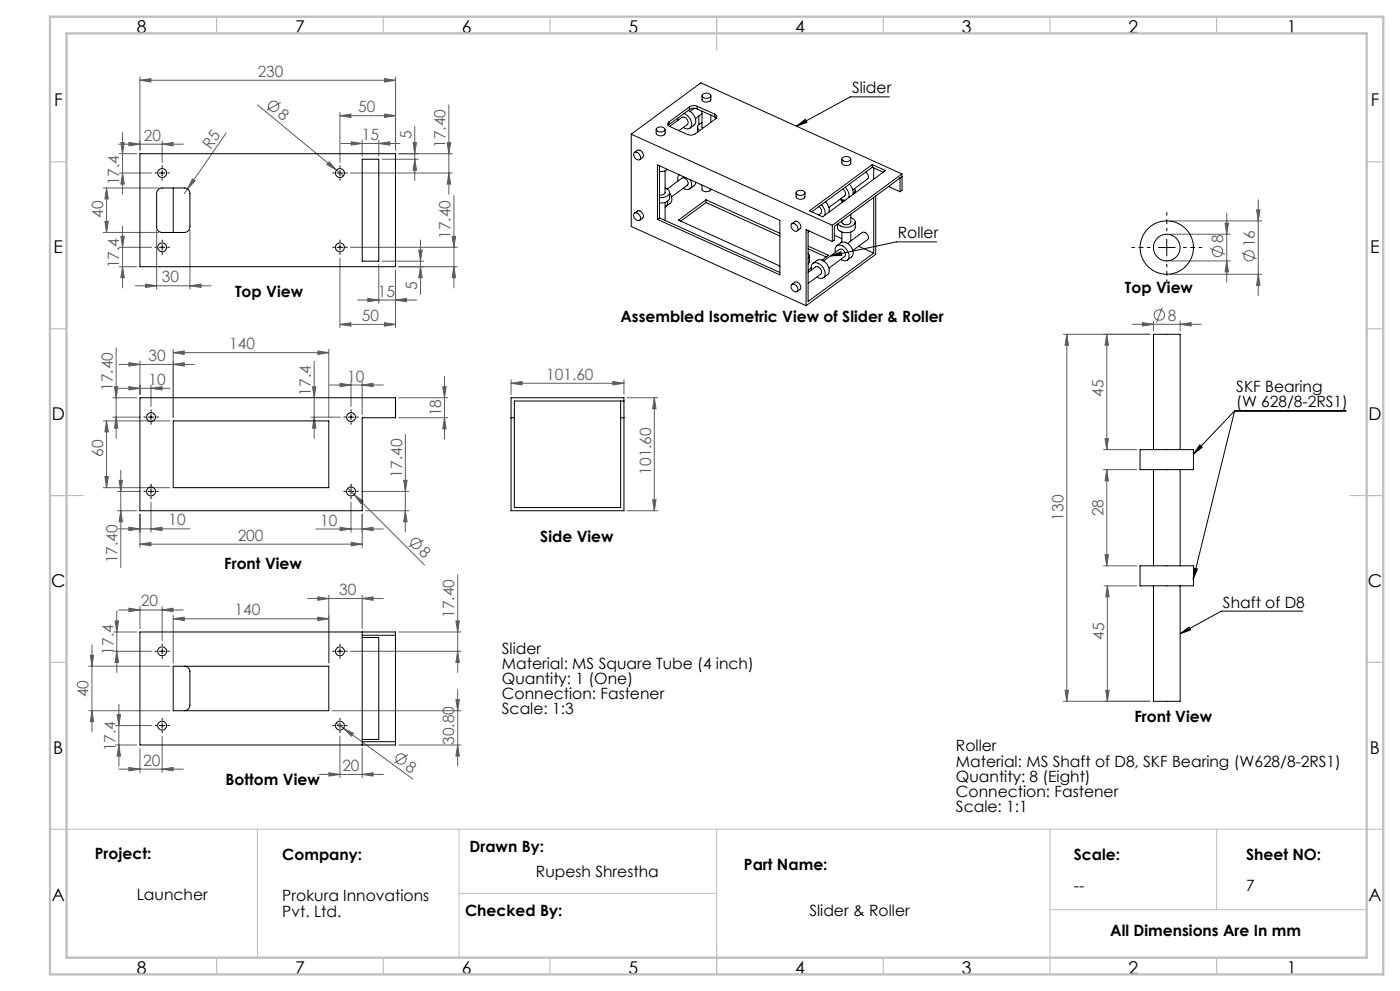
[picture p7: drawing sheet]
<svg xmlns="http://www.w3.org/2000/svg" width="420mm" height="297mm" viewBox="0 0 420 297" stroke-linecap="round" stroke-linejoin="round" font-family="sans-serif">
<g fill="none" stroke="#5d5d5d" stroke-width=".3">
<path d="M36.8 39.7v18.5M42 24.1l3.3-.5v1zM42 23.1v21.9M42 24.1h76.7M67.8 39.9l-12.5 18.1M77.3 31.4l25.7 21.3M84.2 30.7l-4.2 2.3M102 34.7l3.3-.5v1zM102 33.7v15M102 34.7h16.6M115.4 34.2l3.2 .5-3.2 .5zM115.4 23.6l3.3 .5-3.3 .5z"/>
<path d="M118.7 23.1l-.1 21.9M124.4 37.9v16.2M134.7 31.4v26.8M31 56.3h16.7M32 56.3l.5 3.3h-1zM32 56.3v13.4M35.6 43.2h19.4M35.8 46.1h5.2M35.8 51.9h9.7M36.3 42.8h1l-.5 3.3zM36.8 51.9l.5 3.3h-1zM38.7 42.7l3.3 .5-3.3 .5z"/>
<path d="M48.6 43.2l3.3-.5v1zM48.6 42.2v6.5M57.7 53.6l.9 .6-2.3 2.4zM98.7 48.5l2.3 2.5-2.9-1.7zM102.3 43h17.7M105.1 51.9h30.6M105.3 42.5l3.4 .5-3.4 .5zM108.7 42v4.7M113.6 43l3.3-.5v1zM113.6 42v4.7M114.7 47.7h10.7M119.7 46.1h16"/>
<path d="M123.9 42.8h1.1l-.6 3.3zM124.4 47.7l.6 3.3h-1.1zM134.2 42.8h1l-.5 3.3zM134.7 51.9l.5 3.3h-1zM136.2 58.7v27.6M377.5 59.9v28.6M31 69.7h16.7M31.5 66.4h1l-.5 3.3zM35.8 79.9h5.2M35.8 74.1h9.7M36.3 70.8h1l-.5 3.3zM36.8 67.8v18.5"/>
<path d="M36.8 79.9l.5 3.3h-1zM47 69v17.6M57 69v17.6M102 77.3v20.9M105.1 74.1h32.1M113.6 79.3v11.6M114.7 78.3h12.4M119.6 79.9h17.6M125.6 75h1l-.4 3.3zM126.2 79.9l.4 3.3h-1zM126.2 71.9v16.3M135.6 70.8h1.1l-.5 3.3z"/>
<path d="M136.2 79.9l.5 3.3h-1.1zM351 66.2h27.5M351 70.2h18M351 78.2h18M363 74.5l4.5 1.7M367.5 66.9h1l-.5 3.3zM368 78.2l.5 3.3h-1zM368 63.8v20.8M372.5 75.8l4.4 1.7M377 62.9h1l-.5 3.3zM40.6 85.7h22.7M43.7 85.1l3.3 .6-3.3 .4z"/>
<path d="M57 85.7l3.3-.6v1zM102 97.2l3.3-.5v1.1zM102 97.2h16.6M107.3 89.9h17.7M110.3 89.4l3.3 .5-3.3 .5zM115.4 96.7l3.2 .5-3.2 .6zM118.6 89.9l3.4-.5v1zM118.6 80.9v17.3M339.7 97.2h20.7M342.7 96.7l3.3 .5-3.3 .5zM346 96.2v3M348.7 92.2l-1.8 4.4"/>
<path d="M351 82.2h27.5M354 97.2l3.3-.5v1zM354 96.2v3M377.5 82.2l.5 3.3h-1zM33.8 119.2h7.2M34.3 115.9h1l-.4 3.3zM34.9 104.2v27.2M35.6 109.2h22.7M35.6 116.4h15.4M38.7 108.7l3.3 .5-3.3 .5zM38.7 115.9l3.3 .5-3.3 .5zM42 108.2v10"/>
<path d="M45.3 116.4l3.3-.5v1zM45.3 115.4v6.4M52 109.2l3.3-.5v1zM52 105.7l3.3-.5v1zM52 104.7v20.5M52 105.7h46.6M93.8 115.9h1l-.5 3.3zM94.3 108.3v23.1M95.4 105.2l3.2 .5-3.2 .5zM98.6 104.7v20.5M99 115.4h16M102 114.9l3.3 .5-3.3 .5z"/>
<path d="M105.3 114.4v7.4M108.7 115.4l3.2-.5v1zM108.7 114.4v9.8M119.6 119.2h14.7M132.8 115.9h1l-.5 3.3zM133.3 112.9v18.6M153.3 114.9l3.3-.6v1.1zM153.3 113.8v4.4M153.3 114.9h33.9M183.9 114.3l3.3 .6-3.3 .5zM187.2 113.8v4.4M188.2 119.2h9.1"/>
<path d="M196.3 119.2l.5 3.3h-1zM196.3 119.2v33.9M320 100.2l.5 3.3h-1zM320 100.2v110M332 100.2l.5 3.3h-1zM332 100.2v34.6M345 100.2h-26M31 126.1h20M32 126.1l.5 3.3h-1zM32 126.1v20.1M33.8 125h8.4M34.9 125l.4 3.3h-1z"/>
<path d="M93.3 125h8.8M94.3 125l.5 3.3h-1zM119.6 125.2h14.7M121.6 130.2v29.2M133.3 125.2l.5 3.3h-1zM331 134.8h10M331.5 131.5h1l-.5 3.3zM31 146.2h20M31.5 142.8h1l-.5 3.4zM35.2 153.1h5.8M35.2 147.3h7M35.6 158.5h21.4"/>
<path d="M35.7 144h1l-.5 3.3zM36.2 140.9v29.3M36.2 153.1l.5 3.3h-1zM38.7 158l3.3 .5-3.3 .5zM42 154.1v10M45.3 158.5l3.3-.5v1zM45.3 150.5v9M94.7 158.5h20.3M102 158l3.3 .5-3.3 .5zM104.4 146.3l23 23.1M105.3 150.5v9M106.3 148.2l2.6 2-.7 .7z"/>
<path d="M108.5 147.3h14.1M108.7 158.5l3.2-.5v1zM108.7 154.1v10M109.6 153.1h13M121.1 144h1l-.5 3.3zM121.6 153.1l.5 3.3h-1zM188.2 153.1h9.1M195.8 149.8h1l-.5 3.3zM331 140.8h10M332 140.8l.5 3.3h-1zM332 140.8v28.8M42 163.1l3.3-.5v1z"/>
<path d="M42 163.1h66.7M92.3 179.4h22.7M95.4 178.9l3.2 .5-3.2 .5zM98.6 178.4v20.3M105.3 162.6l3.4 .5-3.4 .5zM108.7 179.4l3.2-.5v1zM108.7 178.4v10M127 161.9l-4.4 1.9M137.3 172.3v29.2M331 169.6h10M331.2 175.6h9.8M331.5 166.3h1l-.5 3.3z"/>
<path d="M332.2 175.6v34.6M332.2 175.6l.5 3.3h-1zM26.6 199.7h24.4M27.1 196.4h1l-.5 3.3zM27.6 193.3v26.1M34 189.4h7M34 195.2h11.5M34.5 186.1h1.1l-.6 3.3zM35 183.1v18.4M35 195.2l.6 3.3h-1.1zM35.6 182.8h19.4M38.7 182.3l3.3 .5-3.3 .5z"/>
<path d="M42 181.8v6.6M48.6 182.8l3.3-.5v1zM48.6 181.8v10.2M52 185.5l3.3-.5v1zM52 184.5v14.2M52 185.5h46.6M95.4 185l3.2 .5-3.2 .5zM105.1 195.2h33.2M119.6 189.4h18.7M136.8 186.1h1l-.5 3.3zM137.3 195.2l.5 3.3h-1zM26.6 213h24.4"/>
<path d="M27.6 213l.5 3.3h-1zM34.6 217.4h10.9M35.1 214.2h1.1l-.5 3.2zM35.7 211.1v18.5M99.7 213h38.6M100.9 216.7l2.1 1.6M103 218.3l3 1.5-.6 .8zM103 218.3l20.9 15.2M136.8 209.7h1l-.5 3.3zM137.3 206.7v22.9M319 210.2h26M319.5 206.9h1l-.5 3.3z"/>
<path d="M331.7 206.9h1l-.5 3.3zM34.6 223.3h6.4M35.6 230.5h19.4M35.7 223.3l.5 3.3h-1.1zM38.7 230l3.3 .5-3.3 .5zM42 224.3v7.2M48.6 230.5l3.3-.5v1zM48.6 220.6v10.9M95.6 232.1h19.4M98.7 231.6l3.3 .5-3.3 .5zM102 220.6v12.5M108.7 232.1l3.2-.5v1z"/>
<path d="M108.7 224.3v8.8M119.7 223.3h18.6M122.3 226.2l-4 2.5M137.3 223.3l.5 3.3h-1z"/>
<circle cx="82.1" cy="31.9" r="1.55"/>
<circle cx="365.3" cy="75.4" r="1.55"/>
<circle cx="374.7" cy="76.7" r="1.55"/>
<circle cx="347.8" cy="94.4" r="1.56"/>
<circle cx="124.8" cy="162.9" r="1.56"/>
<circle cx="120.3" cy="227.5" r="1.56"/>
</g>
<g fill="none" stroke="#000" stroke-width=".3">
<path d="M238.9 37.8l2.7-2 .5 .9zM266.8 29h-11.7l-16.2 8.8M47.8 51.9h1.7M48.6 51v1.7M101.1 51.9h1.7M102 51v1.7M47.8 74.1h1.7M48.6 73.3v1.7M101.1 74.1h1.7M102 73.3v1.7M249.2 76.7l3.1-1.2 .2 1zM281 72.5h-12.1l-19.7 4.2"/>
<path d="M347.5 74.2h5M350 71.7v5M44.5 125h1.6M45.3 124.2v1.6M104.5 125h1.7M105.3 124.2v1.6M359.9 133.3l.8 .8-2.7 2zM370.4 123.2h33.4M370.4 123.2l-12.4 12.9M370.4 123.2l-12.4 50.4M44.5 147.3h1.6M45.3 146.4v1.7"/>
<path d="M104.5 147.3h1.7M105.3 146.4v1.7M358.2 170.3l1 .2-1.2 3.1zM47.8 195.2h1.7M48.6 194.4v1.6M101.1 195.2h1.7M102 194.4v1.6M354 189.9l2.7-2 .5 .9zM390.8 183.2h-24.4l-12.4 6.7M47.8 217.4h1.7M48.6 216.6v1.7M101.1 217.4h1.7"/>
<path d="M102 216.6v1.7"/>
</g>
<g fill="none" stroke="#000" stroke-width=".3" stroke-dasharray="15.2 1.3 1.3 1.3">
<path d="M47 51.8h-.5M48.7 50.2v-.5M48.7 53.5v.5M50.3 51.8h.5M100.3 51.8h-.5M102 50.2v-.5M102 53.5v.5M103.7 51.8h.5M47 74.1h-.5M48.7 72.4v-.5M48.7 75.8v.5M50.3 74.1h.5"/>
<path d="M100.3 74.1h-.5M102 72.4v-.5M102 75.8v.5M103.7 74.1h.5M43.7 125h-.5M45.3 123.3v-.5M45.3 126.7v.5M47 125h.5M103.7 125h-.5M105.3 123.3v-.5M105.3 126.7v.5M107 125h.5"/>
<path d="M43.7 147.3h-.5M45.3 145.6v-.5M45.3 148.9v.5M47 147.3h.5M103.7 147.3h-.5M105.3 145.6v-.5M105.3 148.9v.5M107 147.3h.5M47 195.2h-.5M48.7 193.5v-.5M48.7 196.8v.5M50.3 195.2h.5"/>
<path d="M100.3 195.2h-.5M102 193.5v-.5M102 196.8v.5M103.7 195.2h.5M47 217.4h-.5M48.7 215.8v-.5M48.7 219.1v.5M50.3 217.4h.5M100.3 217.4h-.5M102 215.8v-.5M102 219.1v.5M103.7 217.4h.5"/>
</g>
<path d="M345 74.2h-5.5M350 69.2v-5.5M350 79.2v5.5M355 74.2h5.5" fill="none" stroke="#000" stroke-width=".3" stroke-dasharray="15.2 1.3 1.3 1.3" stroke-dashoffset="14.4"/>
<path d="M20 248.5h390M77.2 248.5v38.5M137.7 248.5v38.5M215 248.5v38.5M315 248.5v38.5M365 248.5v24.1M137.7 267.8h77.3M315 272.6h95" fill="none" stroke="#c0c0c0" stroke-width=".3"/>
<g fill="none" stroke="#c0c0c0" stroke-width=".35">
<path d="M65 5v5M115 5v5M165 5v5M215 5v10M265 5v5M315 5v5M365 5v5M15 48.5h5M410 48.5h5M15 98.5h5M410 98.5h5M15 148.5h10"/>
<path d="M405 148.5h10M15 198.5h5M410 198.5h5M15 248.5h5M410 248.5h5M65 287v5M115 287v5M165 287v5M215 282v10M265 287v5M315 287v5M365 287v5"/>
</g>
<path d="M15 5h400v287h-400zM20 10h390v277h-390z" fill="none" stroke="#c0c0c0" stroke-width=".7"/>
<path d="M249.2 76.7l3.1-1.2 .2 1zM238.9 37.8l2.7-2 .5 .9zM359.9 133.3l.8 .8-2.7 2zM358.2 170.3l1 .2-1.2 3.1zM354 189.9l2.7-2 .5 .9z" fill="#000"/>
<g fill="#5d5d5d">
<path d="M98.7 48.5l2.3 2.5-2.9-1.7z"/>
<path d="M57.7 53.6l.9 .6-2.3 2.4z"/>
<path d="M106.3 148.2l2.6 2-.7 .7z"/>
<path d="M103 218.3l3 1.5-.6 .8z"/>
<path d="M95.4 105.2l3.2 .5-3.2 .5zM52 105.7l3.3-.5v1zM108.7 115.4l3.2-.5v1zM102 114.9l3.3 .5-3.3 .5zM108.7 158.5l3.2-.5v1zM102 158l3.3 .5-3.3 .5z"/>
<path d="M42 163.1l3.3-.5v1zM105.3 162.6l3.4 .5-3.4 .5zM38.7 108.7l3.3 .5-3.3 .5zM52 109.2l3.3-.5v1zM38.7 115.9l3.3 .5-3.3 .5zM45.3 116.4l3.3-.5v1zM38.7 158l3.3 .5-3.3 .5zM45.3 158.5l3.3-.5v1zM43.7 85.1l3.3 .6-3.3 .4zM57 85.7l3.3-.6v1zM38.7 42.7l3.3 .5-3.3 .5zM48.6 43.2l3.3-.5v1zM52 185.5l3.3-.5v1zM95.4 185l3.2 .5-3.2 .5zM38.7 230l3.3 .5-3.3 .5zM48.6 230.5l3.3-.5v1zM38.7 182.3l3.3 .5-3.3 .5zM48.6 182.8l3.3-.5v1zM153.3 114.9l3.3-.6v1.1zM183.9 114.3l3.3 .6-3.3 .5z"/>
<path d="M102 97.2l3.3-.5v1.1zM115.4 96.7l3.2 .5-3.2 .6z"/>
<path d="M342.7 96.7l3.3 .5-3.3 .5zM354 97.2l3.3-.5v1z"/>
<path d="M95.4 178.9l3.2 .5-3.2 .5zM108.7 179.4l3.2-.5v1zM98.7 231.6l3.3 .5-3.3 .5zM108.7 232.1l3.2-.5v1z"/>
<path d="M115.4 23.6l3.3 .5-3.3 .5zM42 24.1l3.3-.5v1z"/>
<path d="M118.6 89.9l3.4-.5v1zM110.3 89.4l3.3 .5-3.3 .5zM115.4 34.2l3.2 .5-3.2 .5zM102 34.7l3.3-.5v1z"/>
<path d="M105.3 42.5l3.4 .5-3.4 .5zM113.6 43l3.3-.5v1z"/>
<path d="M35.7 223.3l.5 3.3h-1.1zM35.1 214.2h1.1l-.5 3.2z"/>
<path d="M34.9 125l.4 3.3h-1zM34.3 115.9h1l-.4 3.3zM36.2 153.1l.5 3.3h-1zM35.7 144h1l-.5 3.3zM94.3 125l.5 3.3h-1zM93.8 115.9h1l-.5 3.3zM121.6 153.1l.5 3.3h-1zM121.1 144h1l-.5 3.3zM36.8 79.9l.5 3.3h-1zM36.3 70.8h1l-.5 3.3zM126.2 79.9l.4 3.3h-1zM125.6 75h1l-.4 3.3zM136.2 79.9l.5 3.3h-1.1zM135.6 70.8h1.1l-.5 3.3z"/>
<path d="M331.7 206.9h1l-.5 3.3zM332.2 175.6l.5 3.3h-1z"/>
<path d="M34.5 186.1h1.1l-.6 3.3zM35 195.2l.6 3.3h-1.1zM136.8 209.7h1l-.5 3.3zM137.3 223.3l.5 3.3h-1zM136.8 186.1h1l-.5 3.3zM137.3 195.2l.5 3.3h-1z"/>
<path d="M32 126.1l.5 3.3h-1zM31.5 142.8h1l-.5 3.4zM132.8 115.9h1l-.5 3.3zM133.3 125.2l.5 3.3h-1zM36.3 42.8h1l-.5 3.3zM36.8 51.9l.5 3.3h-1zM123.9 42.8h1.1l-.6 3.3zM124.4 47.7l.6 3.3h-1.1zM134.2 42.8h1l-.5 3.3zM134.7 51.9l.5 3.3h-1zM27.1 196.4h1l-.5 3.3zM27.6 213l.5 3.3h-1zM320 100.2l.5 3.3h-1zM319.5 206.9h1l-.5 3.3zM377 62.9h1l-.5 3.3zM377.5 82.2l.5 3.3h-1zM367.5 66.9h1l-.5 3.3zM368 78.2l.5 3.3h-1z"/>
<path d="M32 56.3l.5 3.3h-1zM31.5 66.4h1l-.5 3.3zM332 100.2l.5 3.3h-1zM331.5 131.5h1l-.5 3.3zM332 140.8l.5 3.3h-1zM331.5 166.3h1l-.5 3.3z"/>
<path d="M196.3 119.2l.5 3.3h-1zM195.8 149.8h1l-.5 3.3z"/>
</g>
<g fill="none" stroke="#000" stroke-width=".3">
<path d="M196.8 38.8v1.1a1.54 1.54 0 0 0 2.7 0v-1.1M197 38.5a1.6 1.6 0 0 1 2.5 .4 1.55 1.55 0 0 1-2.7-.2zM200.7 37.4l-.3 .2M200.7 36.6v.8M200.9 37.9l3.7-2.7a1.48 1.48 0 0 1 1.5 .5 1.48 1.48 0 0 1 .1 1.6l-2.5 1.9M203.3 35.4l.1 .7M205.2 34a3.5 3.5 0 0 1 2.1 4.1l-.9 .5-1.4-.4M206.4 33.1a3.5 3.5 0 0 1 2.1 4l-1.5 1.3M206.8 32l-6.1 4.6M206.8 32v.8M206.8 32.8l-6.1 4.6M208.3 32.5l-1.3 .9"/>
<path d="M209.2 31.9a2.69 2.69 0 0 0-2.4 .1M209.2 32.7a2.41 2.41 0 0 0-2.4 .1M209.2 31.9l5.2 2.3M209.2 31.9v.8M209.2 32.7l5.2 2.3M209.3 38.1v1.5M209.7 34.8v2.5M210.6 33.3v4.8l.2 .4M210.6 36.8a1.28 1.28 0 0 0-1.2 .9 1.28 1.28 0 0 0 .5 1.4M210.6 28.7v1.1a1.55 1.55 0 0 0 2.7 0v-1.1M210.6 34.1l-2 1.5M210.9 28.2a1.62 1.62 0 0 1 2.4 .5 1.53 1.53 0 0 1-2.7-.1z"/>
<path d="M213.3 34.5v2.2M214.4 34.2a.75 .75 0 0 1 .6 .6 .75 .75 0 0 1-.3 .8l-6.2 4.5a2.52 2.52 0 0 1-2.3 .2l-5.3-2.4a.72 .72 0 0 1-.6-.5 .72 .72 0 0 1 .4-.8M214.4 35l.5 .4M214.4 34.2v.8M42 46.1h76.7l-.1 33.8h-76.6zM47.4 56.8l1.2-.5h6.7a1.69 1.69 0 0 1 1.7 1.7v10a1.69 1.69 0 0 1-1.7 1.7h-6.7a1.63 1.63 0 0 1-1.6-1.7v-10zM52 56.3v13.4M108.7 47.7h4.9v30.6h-4.9zM118.6 47.1h.1M189.4 40.2l20.9-15.4 60.3 27.3M189.4 40.2l60.3 27.3M189.4 40.2v27.7l52.4 23.7"/>
<path d="M190.3 45.7a1.46 1.46 0 0 1 1.5 .5 1.46 1.46 0 0 1 .1 1.6 1.48 1.48 0 0 1-1.5-.5 1.48 1.48 0 0 1-.1-1.6zM190.3 45.7l.9-.7a1.48 1.48 0 0 1 1.5 .6 1.48 1.48 0 0 1 .1 1.6l-.9 .6M197.2 49.4l36.8 16.6v16.4l-36.8-16.6zM197.9 49.7l-.1 15.6M199.5 51.2v6.5a1.31 1.31 0 0 1-1.7 .7M199.5 56.4a1.3 1.3 0 0 1 1.3 1.1 1.3 1.3 0 0 1-1 1.4l-2 .3M200.2 56.7l4.4-3.3a1.46 1.46 0 0 1 1.5 .5 1.46 1.46 0 0 1 .1 1.6l-4.7 3.5M200.3 50.8l-1 .5-1.5 .1M200.9 57.7v1.6a2.48 2.48 0 0 1-3.1 1.6M200.9 57.8a2.47 2.47 0 0 1 .1 3.2l-1.2 .8M203.7 52.3l-.4 .9 .1 1.1M207.1 53.9a1.84 1.84 0 0 1-.7 2.9l-1.4-.4"/>
<path d="M208.7 54.6l-.2 .7-1.5 1.3M210.6 55.5v1.2a1.51 1.51 0 0 0 2.7 0M211.8 59.9l-8.2 6.1 30.4 13.7M211.8 59.9l22.2 10M211.8 59.9v.8M238.8 57.8v1.1a1.51 1.51 0 0 0 2.7 0v-1.1M239.1 57.3a1.6 1.6 0 0 1 2.4 .6 1.53 1.53 0 0 1-2.7-.2zM252 59.8l1.3 .4M252.2 59.6l1.3 .4M252.6 47.7v1.1a1.54 1.54 0 0 0 2.6 0v-1.1M252.7 47.4a1.57 1.57 0 0 1 2.5 .3 1.53 1.53 0 0 1-2.6-.1zM252.8 56.7a1.45 1.45 0 0 1 .6 2l-4.7 3.5"/>
<path d="M253.6 56.1a3.1 3.1 0 0 1 1 3.1M254.8 55.2a3.1 3.1 0 0 1 1 3.1M256.4 56.5l.1 .8-.6 .8M256.6 57.1v.7M259.7 51.6a1.45 1.45 0 0 1 .6 2l-4.5 3.3M261.7 50.1h.1M261.7 49.3v.8M261.7 50.1l-18.2 13.4M261.7 50.1l3.3 1.5M262.1 50.3v3.4M262.1 59.2v16.7M262.7 58.7v17.5l-20.9 15.4"/>
<path d="M266.6 55.9l3.4 1.6M270 53.4l-19.7 14.5v4.1l-.6 .4M270 53.4h.1M270 53.4v4.1M270.6 52.1l-20.9 15.4M270.6 52.1v4.9l-.6 .5M270.6 52.9h.1M270.6 52.9l-.6 .5M190.3 63.9a1.43 1.43 0 0 1 1.5 .5 1.43 1.43 0 0 1 .1 1.6 1.45 1.45 0 0 1-1.5-.5 1.45 1.45 0 0 1-.1-1.6zM190.3 63.9l.9-.7a1.45 1.45 0 0 1 1.5 .6 1.45 1.45 0 0 1 .1 1.6l-.9 .6M197.8 65.3l-.6 .5M197.8 65.3l36.2 16.4"/>
<path d="M199.5 60.6v5.5M200.3 60.3l-.2 1.2-.6 .5M211.8 60.7l22.2 10M211.8 60.7l-7.5 5.5M237.4 67.2a1.31 1.31 0 0 1 2 1.2 .83 .83 0 0 1-.7 1 .83 .83 0 0 1-.9-.6l-.4-.6zM237.6 67.1l.8-.7a1.46 1.46 0 0 1 1.5 .6 1.46 1.46 0 0 1 .1 1.6l-.9 .6M242.4 75.9l.3 .4a.96 .96 0 0 1-.3 1.2M242.4 69.1v21.2l19.7-14.4M242.4 73.8l6.1 2.7-1.9 1.5M242.4 74.6l5.5 2.4M242.7 69.2l-.3 .5M242.8 76.7v1.8l-.4 .6"/>
<path d="M242.9 63.2l18.8-13.9 3.9 1.8-18.8 13.9zM243.9 78.9l1.2-.9a2.58 2.58 0 0 1 3.4 1.8l.3 1-.2 1.2-1.5 1.2M245.7 61.9a1.4 1.4 0 0 1 .7 1.3 1.4 1.4 0 0 1-.8 1.2M246.4 61.4a3.1 3.1 0 0 1 1 3.1M247.1 78.2l4.7-3.4a1.43 1.43 0 0 1 1.5 .5 1.43 1.43 0 0 1 .1 1.6l-4.7 3.5M247.6 60.5a3.1 3.1 0 0 1 1.1 3.1M249.7 67.5v4.9M249.7 72.4l-7.9-3.6v22.8M250.3 70.5l2.3 1M250.6 75.6a1.51 1.51 0 0 1 .4-1.9 1.51 1.51 0 0 1 2 .2 2.92 2.92 0 0 1 1.3 4l-1 .3-1.1-.5M251 73.7l1.3-1a2.97 2.97 0 0 1 3.6 3.2l-.4 1.1-1.3 1M252.6 60.1v.6"/>
<path d="M252.6 69.5v3.1M254.2 73l4.5-3.3a1.46 1.46 0 0 1 1.5 .5 1.46 1.46 0 0 1 .1 1.6l-4.5 3.3M255.2 64.2v2.4a1.54 1.54 0 0 1-2.6 0v-.4M255.2 65.2a1.26 1.26 0 0 1 1.3 1 1.26 1.26 0 0 1-.6 1.4 3.7 3.7 0 0 1-4.5-.5M255.2 69.5v2.7M256.6 66.6v1.6a2.77 2.77 0 0 1-3.7 1.4l-1.2-.5a1.84 1.84 0 0 1-.5-1.9M257.6 73.8l4.5 2.1M237.4 85.4a1.28 1.28 0 0 1 1.4 0 1.28 1.28 0 0 1 .6 1.2 .84 .84 0 0 1-.7 .9 .84 .84 0 0 1-.9-.5l-.4-.7zM237.6 85.2l.8-.6a1.46 1.46 0 0 1 1.5 .6 1.46 1.46 0 0 1 .1 1.5l-.9 .7M242.4 81.7l2.3-1.7a1.46 1.46 0 0 1 1.4 .6 1.46 1.46 0 0 1 .1 1.6l-3.8 2.7M243.4 80.3l-1 .7M243.5 80.9a1.5 1.5 0 0 1 .4-2 1.5 1.5 0 0 1 2 .2 2.92 2.92 0 0 1 1.2 4l-1 .3-1.1-.4"/>
<path d="M42 119.2h76.6l.1 6h-10v27.9h-66.7zM153.3 119.2h33.9v33.9h-33.9zM52 126.1h46.6v20.1h-46.6zM118.6 120.2h.1M153.3 125.2h1M186.2 125.2h1M186.2 120.2v31.9h-31.9v-31.9h32.9M342 134.8h16v6h-16zM346 134.8v-34.6h8v34.6M346 140.8v28.8M354 140.8v28.8M342 169.6h16v6h-16z"/>
<path d="M346 175.6v34.6h8v-34.6M42 189.4h76.6l.1 33.9h-76.7zM52 199.7h46.6v13.3h-46.6zM55.3 199.7a1.69 1.69 0 0 1 1.7 1.6v10a1.69 1.69 0 0 1-1.7 1.7M108.7 189.4v33.9M108.7 191.1h4.9v30.5h-4.9M108.7 190.4h9.9M108.7 222.3h10"/>
<circle cx="48.7" cy="51.9" r="1.33"/>
<circle cx="102" cy="51.9" r="1.33"/>
<circle cx="48.6" cy="74.1" r="1.34"/>
<circle cx="102" cy="74.1" r="1.34"/>
<circle cx="350" cy="74.2" r="4"/>
<circle cx="350" cy="74.2" r="8"/>
<circle cx="45.3" cy="125" r="1.34"/>
<circle cx="105.3" cy="125" r="1.33"/>
<circle cx="45.3" cy="147.3" r="1.34"/>
<circle cx="105.3" cy="147.3" r="1.33"/>
<circle cx="48.6" cy="195.2" r="1.34"/>
<circle cx="102" cy="195.2" r="1.34"/>
<circle cx="48.6" cy="217.5" r="1.34"/>
<circle cx="102" cy="217.5" r="1.34"/>
</g>
<g font-size="5.3">
<text x="41" y="9.9">8</text>
<text x="88.5" y="9.9">7</text>
<text x="138.5" y="9.9">6</text>
<text x="188.5" y="9.9">5</text>
<text x="238.5" y="9.9">4</text>
<text x="288.5" y="9.9">3</text>
<text x="338.5" y="9.9">2</text>
<text x="386" y="9.9">1</text>
<text x="16.2" y="31.7">F</text>
<text x="411.2" y="31.7">F</text>
<text x="16.1" y="75.9">E</text>
<text x="411.1" y="75.9">E</text>
<text x="15.5" y="125.9">D</text>
<text x="410.5" y="125.9">D</text>
<text x="15.4" y="175.9">C</text>
<text x="410.4" y="175.9">C</text>
<text x="16" y="225.9">B</text>
<text x="411" y="225.9">B</text>
<text x="15.5" y="270.2">A</text>
<text x="410.5" y="270.2">A</text>
<text x="41" y="291.9">8</text>
<text x="88.5" y="291.9">7</text>
<text x="138.5" y="291.9">6</text>
<text x="188.5" y="291.9">5</text>
<text x="238.5" y="291.9">4</text>
<text x="288.5" y="291.9">3</text>
<text x="338.5" y="291.9">2</text>
<text x="386" y="291.9">1</text>
</g>
<g font-size="4.7" fill="#5d5d5d">
<text x="77.3" y="23">230</text>
<text x="83" y="34.8" transform="rotate(40 83 34.8)">8</text>
<text x="107.4" y="33.6">50</text>
<text x="108.6" y="42">15</text>
<text x="123.4" y="41.8" transform="rotate(-90 123.4 41.8)">5</text>
<text x="43.1" y="42.2">20</text>
<text x="63.2" y="44.8" transform="rotate(-55 63.2 44.8)">R5</text>
<text x="133.7" y="44.3" transform="rotate(-90 133.7 44.3)">17.40</text>
<text x="35.8" y="55.5" transform="rotate(-90 35.8 55.5)">17.4</text>
<text x="31" y="65.3" transform="rotate(-90 31 65.3)">40</text>
<text x="135.2" y="71.6" transform="rotate(-90 135.2 71.6)">17.40</text>
<text x="367" y="72.8" transform="rotate(-90 367 72.8)">8</text>
<text x="376.4" y="74.1" transform="rotate(-90 376.4 74.1)">16</text>
<text x="35.8" y="80.4" transform="rotate(-90 35.8 80.4)">17.4</text>
<text x="48.6" y="84.6">30</text>
<text x="113.3" y="88.9">15</text>
<text x="125.1" y="86.9" transform="rotate(-90 125.1 86.9)">5</text>
<text x="108.6" y="96.2">50</text>
<text x="350.4" y="96.1">8</text>
<text x="68.8" y="104.7">140</text>
<text x="44.5" y="108.2">30</text>
<text x="163.9" y="113.8">101.60</text>
<text x="33.9" y="117.1" transform="rotate(-90 33.9 117.1)">17.40</text>
<text x="44.5" y="115.3">10</text>
<text x="93.3" y="118.6" transform="rotate(-90 93.3 118.6)">17.4</text>
<text x="104.1" y="114.4">10</text>
<text x="331" y="118.9" transform="rotate(-90 331 118.9)">45</text>
<text x="132.3" y="124.8" transform="rotate(-90 132.3 124.8)">18</text>
<text x="31" y="136.9" transform="rotate(-90 31 136.9)">60</text>
<text x="120.6" y="143.1" transform="rotate(-90 120.6 143.1)">17.40</text>
<text x="195.3" y="142.3" transform="rotate(-90 195.3 142.3)">101.60</text>
<text x="331" y="154.7" transform="rotate(-90 331 154.7)">28</text>
<text x="50.6" y="157.5">10</text>
<text x="96" y="157.5">10</text>
<text x="319" y="156" transform="rotate(-90 319 156)">130</text>
<text x="71.3" y="162">200</text>
<text x="125.4" y="165.9" transform="rotate(45 125.4 165.9)">8</text>
<text x="35.2" y="168.9" transform="rotate(-90 35.2 168.9)">17.40</text>
<text x="101.7" y="178.4">30</text>
<text x="42.3" y="181.8">20</text>
<text x="70.4" y="184.4">140</text>
<text x="136.3" y="185.2" transform="rotate(-90 136.3 185.2)">17.40</text>
<text x="331.2" y="191.7" transform="rotate(-90 331.2 191.7)">45</text>
<text x="34" y="196.2" transform="rotate(-90 34 196.2)">17.4</text>
<text x="26.6" y="209" transform="rotate(-90 26.6 209)">40</text>
<text x="34.7" y="225.2" transform="rotate(-90 34.7 225.2)">17.4</text>
<text x="136.3" y="223.2" transform="rotate(-90 136.3 223.2)">30.80</text>
<text x="43" y="229.5">20</text>
<text x="102.7" y="231.1">20</text>
<text x="121.4" y="230.3" transform="rotate(36 121.4 230.3)">8</text>
</g>
<g font-size="4.7">
<text x="255.6" y="28">Slider</text>
<text x="269.3" y="71.4">Roller</text>
<text x="70.5" y="89">Top View</text>
<text x="337.5" y="87.7">Top View</text>
<text x="186.1" y="96.6">Assembled Isometric View of Slider &amp; Roller</text>
<text x="370.9" y="117.5">SKF Bearing</text>
<text x="370.9" y="122.1">(W 628/8-2RS1)</text>
<text x="162.1" y="162.3">Side View</text>
<text x="67.3" y="170.7">Front View</text>
<text x="366.9" y="182.1">Shaft of D8</text>
<text x="150.6" y="195.9">Slider</text>
<text x="150.6" y="200.4">Material: MS Square Tube (4 inch)</text>
<text x="150.6" y="204.9">Quantity: 1 (One)</text>
<text x="150.6" y="209.5">Connection: Fastener</text>
<text x="150.6" y="214">Scale: 1:3</text>
<text x="340.3" y="216.5">Front View</text>
<text x="286.8" y="225.2">Roller</text>
<text x="286.8" y="229.7">Material: MS Shaft of D8, SKF Bearing (W628/8-2RS1)</text>
<text x="67.7" y="235.1">Bottom View</text>
<text x="286.8" y="234.3">Quantity: 8 (Eight)</text>
<text x="286.8" y="238.8">Connection: Fastener</text>
<text x="286.8" y="243.3">Scale: 1:1</text>
<text x="28.4" y="257.4">Project:</text>
<text x="84.7" y="257.8">Company:</text>
<text x="140.8" y="255.4">Drawn By:</text>
<text x="322.2" y="257.8">Scale:</text>
<text x="373.8" y="257.8">Sheet NO:</text>
<text x="160.8" y="262.9">Rupesh Shrestha</text>
<text x="223.2" y="260.8">Part Name:</text>
<text x="41" y="269.7">Launcher</text>
<text x="322.2" y="266.9">--</text>
<text x="373.8" y="266.9">7</text>
<text x="84.7" y="270.2">Prokura Innovations</text>
<text x="84.7" y="274.7">Pvt. Ltd.</text>
<text x="139.5" y="274.4">Checked By:</text>
<text x="242.8" y="274.4">Slider &amp; Roller</text>
<text x="333.1" y="280.4">All Dimensions Are In mm</text>
</g>
</svg>
